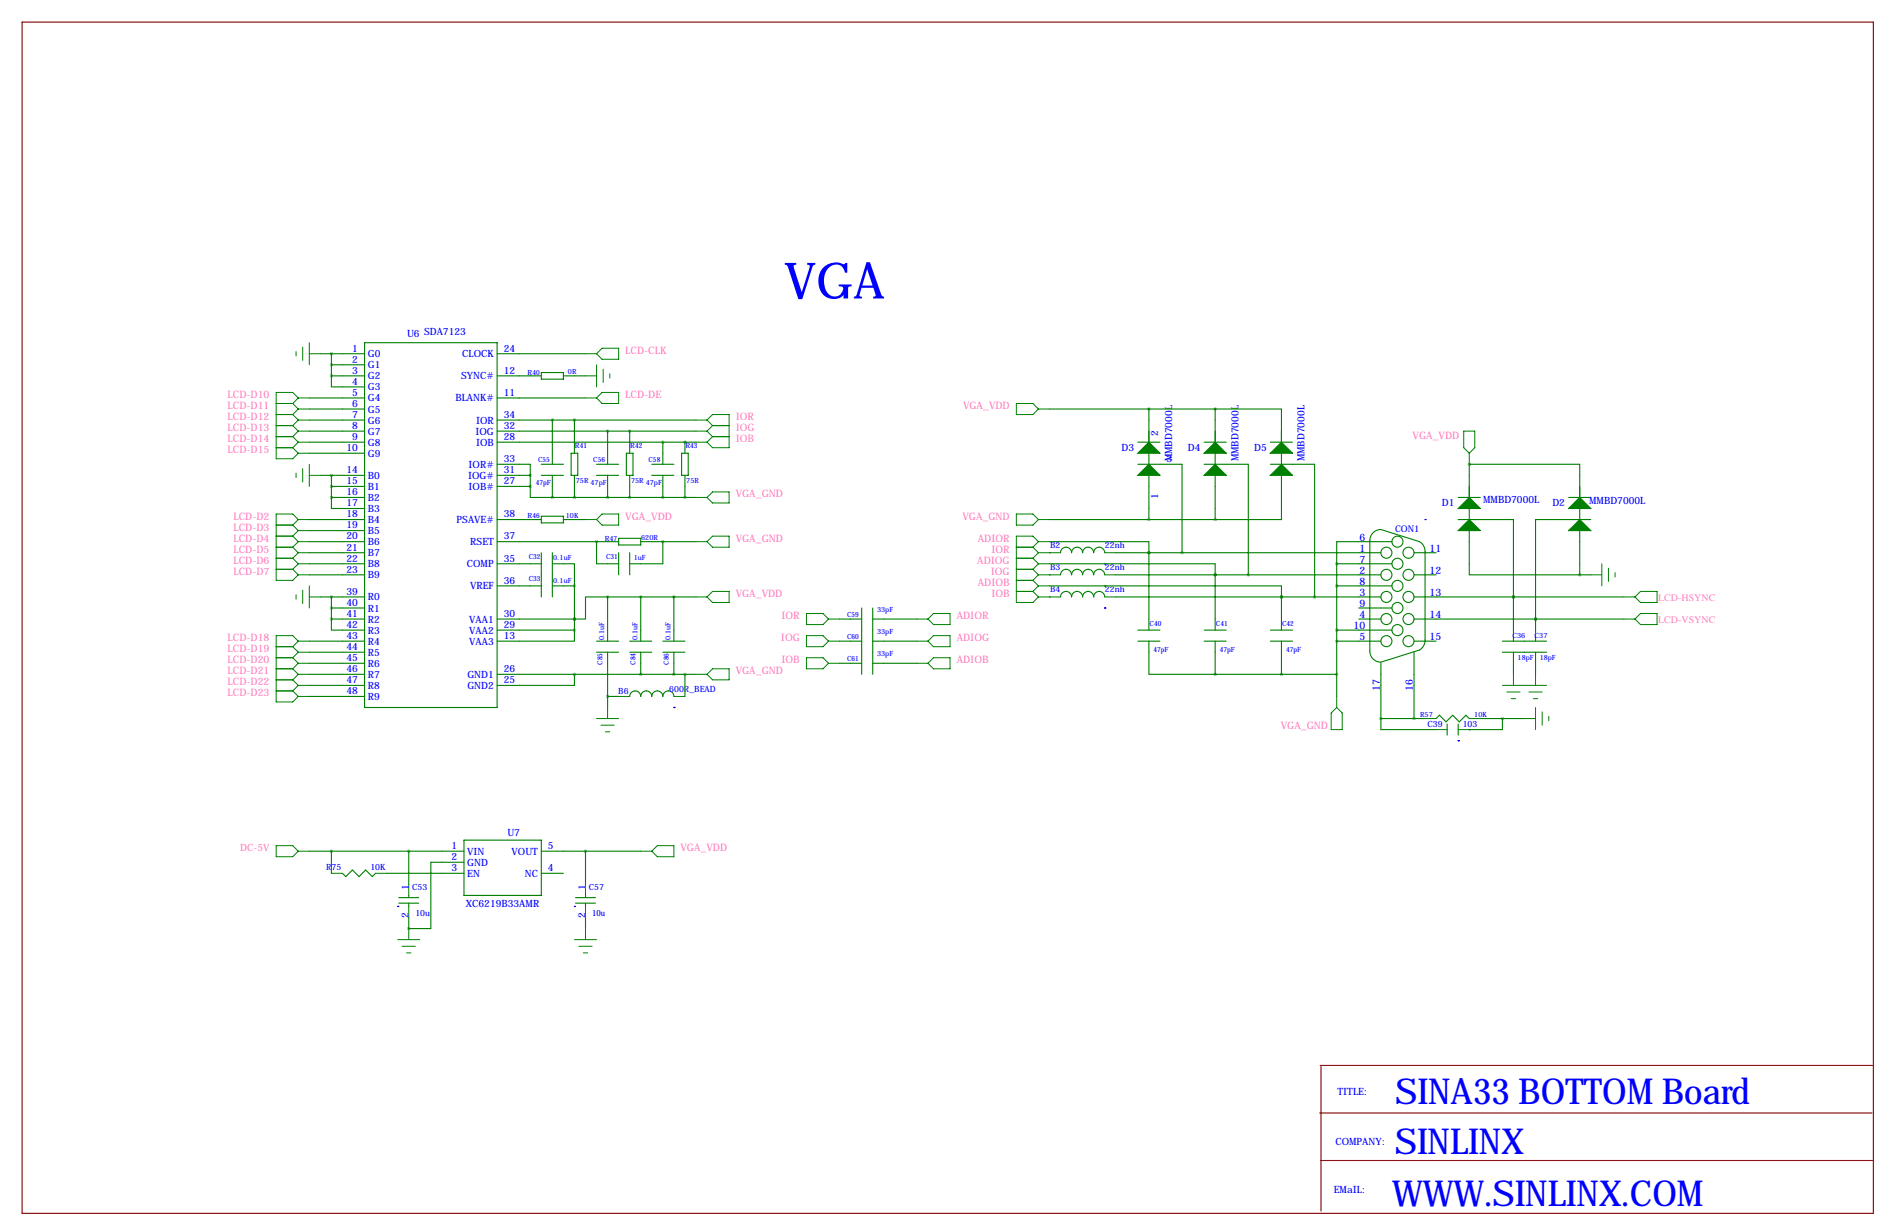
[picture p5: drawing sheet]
<svg xmlns="http://www.w3.org/2000/svg" width="432mm" height="279mm" viewBox="0 0 432 279" stroke-linecap="round" stroke-linejoin="round" font-family="sans-serif">
<path d="M5.1 5.1h425.6v273.7h-425.6zM303.4 255.7h127M303.5 244.8h127M303.7 245.1v33.2M303.6 266.6h127" fill="none" stroke="#800000" stroke-width=".25"/>
<g fill="none" stroke="#008000" stroke-width=".25">
<path d="M83.8 78.7h30.5v83.9h-30.5zM71.1 91.4h12.7M71.1 94h12.7M71.1 96.5h12.7M71.1 99.1h12.7M73.7 81.3h10.1M76.2 86.4v2.5h7.6M76.2 83.8h7.6M76.2 86.4h7.6M76.2 81.3v5.1M114.3 81.3h20.3M114.3 86.4h10.2"/>
<path d="M114.3 91.4h20.3M114.3 96.5h45.7M114.3 99.1h45.7M124.5 85.6h5v1.5h-5zM127 96.5v10.2M129.5 86.4h5.1M132.1 96.5v7.6M139.7 99.1v7.6M144.8 99.1v5M241.3 94h38.1M264.2 94v7.6M279.4 94h15.2v7.6"/>
<path d="M279.4 94v7.6M71.1 101.6h12.7M71.1 104.1h12.7M71.1 119.4h12.7M73.7 109.2h10.1M76.2 114.3v2.5h7.6M76.2 111.8h7.6M76.2 114.3h7.6M76.2 109.2v5.1M114.3 106.7h7.6v2.5M114.3 101.6h45.7M114.3 109.2h7.6"/>
<path d="M114.3 111.8h7.6M114.3 119.4h10.2M121.9 111.8v2.5h5.1M121.9 109.2v2.6M124.5 109.2h5M124.5 106.7h5M124.5 118.6h5v1.5h-5zM127 114.3h33M127 109.2v5.1M129.5 119.4h5.1M131.3 104.1h1.5v5.1h-1.5zM132.1 109.2v5.1"/>
<path d="M137.2 109.2h5M137.2 106.7h5M139.7 109.2v5.1M144 104.1h1.5v5.1h-1.5zM144.8 109.2v5.1M149.9 109.2h5M149.9 106.7h5M152.4 101.6v5.1M152.4 109.2v5.1M156.7 104.1h1.5v5.1h-1.5zM157.5 101.6h.1M157.5 101.6v2.5"/>
<path d="M157.5 109.2v5.1M241.3 119.4h38.1M261.6 101.6h5.1M261.6 106.7h10.2v20.3M264.2 104.1v2.6M264.2 109.2v10.2M276.9 101.6h5M276.9 106.7h10.1v25.4M279.4 104.1v2.6M279.4 109.2v10.2M292.1 101.6h5.1M292.1 106.7h10.2v30.5"/>
<path d="M294.6 109.2v10.2h-15.2M294.6 104.1v2.6M335.3 119.4h12.7v17.8M335.3 114.3h5.1M337.8 106.7h25.4v7.6M337.8 106.7h.1M337.8 106.7v7.6M337.8 116.8v2.6M360.7 114.3h5.1M363.2 116.8v2.6M365.8 119.4h-12.7v22.8M71.1 121.9h12.7"/>
<path d="M71.1 124.5h12.7M71.1 127h12.7M71.1 129.5h12.7M71.1 132.1h12.7M73.7 137.2h10.1M76.2 139.7h7.6M76.2 137.2v5M114.3 124.5h27.9M114.3 129.5h10.2M114.3 134.6h10.2M124.5 127v10.2M127 129.5h5.1v5.1"/>
<path d="M127 134.6h5.1M127 127v10.2M132.1 134.6v10.2M137.2 124.5v5h5M139.7 137.2h-5.1v5h-2.5M139.7 137.2h20.3M139.7 137.2v10.1M142.2 123.7h5.1v1.5h-5.1zM142.2 127v5.1M144.8 127v5.1M147.3 124.5h12.7M147.3 137.2v10.1"/>
<path d="M152.4 124.5v5h-7.6M154.9 137.2v10.1M198.1 139.7v15.2M200.7 139.7v15.2M241.3 127h.1M241.3 132.1h.1M241.3 137.2h.1M241.3 124.5h22.9v2.5M241.3 129.5h38.1v2.6M241.3 134.6h53.3v2.6M243.8 127a1.27 1.27 0 0 1 1.3-1.3 1.27 1.27 0 0 1 1.3 1.3 1.27 1.27 0 0 1 1.3-1.3 1.27 1.27 0 0 1 1.2 1.3 1.27 1.27 0 0 1 1.3-1.3 1.27 1.27 0 0 1 1.3 1.3 1.27 1.27 0 0 1 1.2-1.3 1.27 1.27 0 0 1 1.3 1.3M243.8 132.1a1.27 1.27 0 0 1 1.3-1.3 1.27 1.27 0 0 1 1.3 1.3 1.27 1.27 0 0 1 1.2-1.3 1.27 1.27 0 0 1 1.3 1.3 1.27 1.27 0 0 1 1.3-1.3 1.27 1.27 0 0 1 1.3 1.3 1.27 1.27 0 0 1 1.2-1.3 1.27 1.27 0 0 1 1.3 1.3"/>
<path d="M243.8 137.2a1.27 1.27 0 0 1 1.3-1.3 1.27 1.27 0 0 1 1.3 1.3 1.27 1.27 0 0 1 1.2-1.3 1.27 1.27 0 0 1 1.3 1.3 1.27 1.27 0 0 1 1.3-1.3 1.27 1.27 0 0 1 1.3 1.3 1.27 1.27 0 0 1 1.2-1.3 1.27 1.27 0 0 1 1.3 1.3M256.5 127h61M256.5 132.1h61M256.5 137.2h61M264.2 127h.1M264.2 127v17.8M279.4 132.1h.1M279.4 132.1v12.7M294.6 137.2h.1M294.6 137.2v7.6M307.3 129.5h12.7M307.3 134.6h12.7"/>
<path d="M307.3 129.5v30.5M312.4 139.7h7.6M320 124.5h-12.7v5M325.1 127h5.1M325.1 132.1h5.1M325.1 137.2h48.3M337.8 121.9v10.2h25.4M348 137.2h.1M348 137.2v10.1M363.2 132.1h2.6M363.2 121.9v10.2M71.1 147.3h12.7"/>
<path d="M71.1 149.9h12.7M71.1 152.4h12.7M71.1 154.9h12.7M71.1 157.5h12.7M76.2 142.2v2.6h7.6M76.2 142.2h7.6M114.3 142.2h17.8M114.3 144.8h17.8M114.3 154.9h45.7M132.1 144.8v2.5h-17.8M132.1 142.2h.1M132.1 154.9v2.6h-17.8"/>
<path d="M137.2 147.3h5M137.2 149.9h5M139.7 149.9v12.7M144.8 147.3h5.1M144.8 149.9h5.1M147.3 149.9v5M152.4 147.3h5.1M152.4 149.9h5.1M154.9 149.9v5M157.5 154.9v5.1M193 142.2h5.1M193 147.3h5.1"/>
<path d="M193 152.4h5.1M200.7 142.2h10.1M200.7 147.3h10.1M200.7 152.4h10.1M261.6 144.8h5.1M261.6 147.3h5.1M264.2 147.3v7.6h15.2M276.9 144.8h5M276.9 147.3h5M279.4 154.9h27.9M279.4 147.3v7.6M292.1 144.8h5.1"/>
<path d="M292.1 147.3h5.1M294.6 147.3v7.6M307.3 144.8h12.7M307.3 147.3h10.2M312.4 142.2h5.1M317.5 152.4v12.7M325.1 142.2h48.3M325.1 147.3h5.1M325.1 149.9v15.2M327.7 147.1v-20.3l-.2-.9-.4-.8-.7-.6-8.9-2.8a2.54 2.54 0 0 0-2.5 2.5v25.4a2.54 2.54 0 0 0 2.5 2.5l8.9-2.7 .9-1 .4-1.3M345.4 147.3h10.2M345.4 149.9h10.2"/>
<path d="M348 149.9v5M353.1 142.2h.1M353.1 142.2v5.1M353.1 149.9v5M71.1 160h12.7M139.7 160h2.5M144.8 160a1.27 1.27 0 0 1 1.2-1.2 1.27 1.27 0 0 1 1.3 1.2 1.27 1.27 0 0 1 1.3-1.3 1.27 1.27 0 0 1 1.3 1.3 1.27 1.27 0 0 1 1.2-1.3 1.27 1.27 0 0 1 1.3 1.3 1.27 1.27 0 0 1 1.3-1.2 1.27 1.27 0 0 1 1.2 1.2M317.5 165.1v2.5h12.7M317.5 165.1h10.2M330.2 165.1l.8-.8 1.5 1.6 1.5-1.6 1.5 1.6 1.6-1.6 .7 .8M332.7 166.4v2.5M335.3 166.4v2.5"/>
<path d="M340.4 165.1h10.1M345.4 165.1v2.5h-7.6M71.1 195.6h35.6M76.2 195.6v5.1M94 195.6v7.6M106.7 198.1h-7.6v15.3h-5.1M106.7 193h17.8v12.7h-17.8zM124.5 195.6h22.8M134.6 195.6v7.6M78.7 200.7l.8 .7 1.5-1.5 1.5 1.5 1.6-1.5 1.5 1.5 .8-.7M88.9 200.7h17.8M91.7 207.5h4.6"/>
<path d="M91.7 206.2h4.6M94 213.4h.1M94 205.7v.5M94 207.5v.8M94 210.8v2.6M124.5 200.7h5M132.3 207.5h4.6M132.3 206.2h4.6M134.6 205.7v.5M134.6 207.5v.8M134.6 210.8v2.6"/>
<circle cx="318.8" cy="127" r="1.27"/>
<circle cx="318.8" cy="132.1" r="1.27"/>
<circle cx="318.8" cy="137.2" r="1.27"/>
<circle cx="321.3" cy="139.7" r="1.27"/>
<circle cx="321.3" cy="134.6" r="1.27"/>
<circle cx="321.3" cy="129.5" r="1.27"/>
<circle cx="321.3" cy="124.5" r="1.27"/>
<circle cx="323.8" cy="127" r="1.27"/>
<circle cx="323.8" cy="132.1" r="1.27"/>
<circle cx="323.8" cy="137.2" r="1.27"/>
<circle cx="318.8" cy="147.3" r="1.27"/>
<circle cx="318.8" cy="142.2" r="1.27"/>
<circle cx="321.3" cy="144.8" r="1.27"/>
<circle cx="323.8" cy="147.3" r="1.27"/>
<circle cx="323.8" cy="142.2" r="1.27"/>
</g>
<path d="M327.7 119.4h.1M254 129.5h.1M254 134.6h.1M254 139.7h.1M154.9 162.6h.1M335.3 170.2h.1M337.8 167.6h.1M91.4 208.3h.1M132.1 208.3h.1" fill="none" stroke="#00f" stroke-width=".25"/>
<g fill="#008000" stroke="#008000" stroke-width=".25">
<path d="M337.8 114.3l2.6 2.5h-5.1z"/>
<path d="M337.8 119.4l2.6 2.5h-5.1z"/>
<path d="M363.2 114.3l2.6 2.5h-5.1z"/>
<path d="M363.2 119.4l2.6 2.5h-5.1z"/>
<path d="M264.2 101.6l2.5 2.5h-5.1z"/>
<path d="M264.2 106.7l2.5 2.5h-5.1z"/>
<path d="M276.9 104.1l2.5-2.5 2.5 2.5z"/>
<path d="M276.9 109.2l2.5-2.5 2.5 2.5z"/>
<path d="M292.1 104.1l2.5-2.5 2.6 2.5z"/>
<path d="M292.1 109.2l2.5-2.5 2.6 2.5z"/>
</g>
<g fill="none" stroke="#008000" stroke-width=".23">
<path d="M69.6 79.8v3M71.1 78.7v5.1M63.5 97.8h3.8M63.5 95.2h3.8M63.5 92.7h3.8M67.3 97.8l1.3 1.3M67.3 95.2l1.3 1.3M67.3 92.7l1.3 1.3M68.1 80.8v1M68.6 91.4l-1.3-1.2h-3.8v15.2h3.8l1.3-1.3M68.6 99.1h2.5M68.6 99.1l-1.3 1.2"/>
<path d="M68.6 96.5h2.5M68.6 96.5l-1.3 1.3M68.6 94h2.5M68.6 94l-1.3 1.2M68.6 91.4h2.5M68.6 91.4l-1.3 1.3M71.1 81.3h2.6M134.6 81.3h2.6M134.6 91.4h2.6M134.6 86.4h2.6M137.2 83.8v5.1M138.4 90.2h3.8v2.5h-3.8l-1.2-1.3z"/>
<path d="M138.4 80h3.8v2.5h-3.8l-1.2-1.2zM138.7 84.8v3.1M140.2 85.9v1M160 99.1h2.6M160 96.5h2.6M162.6 96.5l1.2-1.3h3.8v7.7h-3.8l-1.2-1.3M162.6 96.5l1.2 1.3M162.6 99.1l1.2 1.2M163.8 97.8h3.8M163.8 97.8l-1.2 1.3M233.7 92.7h3.8l1.3 1.3-1.3 1.2h-3.8zM238.8 94h2.5"/>
<path d="M336.5 99.1h2.6v3.8l-1.3 1.2-1.3-1.2zM63.5 102.9h3.8M63.5 100.3h3.8M67.3 102.9l1.3 1.2M67.3 100.3l1.3 1.3M68.1 108.7v1M68.6 104.1h2.5M68.6 119.4l-1.3-1.3h-3.8v15.2h3.8l1.3-1.2M68.6 101.6h2.5M68.6 101.6l-1.3 1.3M68.6 119.4h2.5M68.6 119.4l-1.3 1.3"/>
<path d="M69.6 107.7v3M71.1 106.7v5.1M71.1 109.2h2.6M134.6 119.4h2.6M138.4 118.1h3.8v2.6h-3.8l-1.2-1.3zM160 101.6h2.6M160 114.3h2.6M162.6 114.3l1.2-1.3h3.8v2.6h-3.8zM163.8 100.3h3.8M163.8 100.3l-1.2 1.3M233.7 118.1h3.8l1.3 1.3-1.3 1.3h-3.8zM238.8 119.4h2.5"/>
<path d="M337.8 104.1v2.6M63.5 130.8h3.8M63.5 128.3h3.8M63.5 125.7h3.8M63.5 123.2h3.8M63.5 120.7h3.8M67.3 130.8l1.3 1.3M67.3 128.3l1.3 1.2M67.3 125.7l1.3 1.3M67.3 123.2l1.3 1.3M67.3 120.7l1.3 1.2M68.1 136.7v1"/>
<path d="M68.6 127h2.5M68.6 132.1h2.5M68.6 129.5h2.5M68.6 129.5l-1.3 1.3M68.6 127l-1.3 1.3M68.6 124.5h2.5M68.6 124.5l-1.3 1.2M68.6 121.9h2.5M68.6 121.9l-1.3 1.3M69.6 135.6v3.1M71.1 137.2h2.6M71.1 134.6v5.1"/>
<path d="M160 137.2h2.6M160 124.5h2.6M162.6 124.5l1.2-1.3h3.8v2.5h-3.8zM162.6 137.2l1.2-1.3h3.8v2.5h-3.8zM233.7 133.3h3.8M233.7 130.8h3.8M233.7 128.3h3.8M233.7 125.7h3.8M233.7 135.9h3.8M237.5 125.7l1.3 1.3M237.5 130.8l1.3 1.3M237.5 135.9l1.3 1.3"/>
<path d="M237.5 128.3l1.3 1.2M237.5 133.3l1.3 1.3M238.8 127h5M238.8 132.1h5M238.8 137.2h5M238.8 129.5h2.5M238.8 124.5h2.5M238.8 124.5l-1.3-1.3h-3.8v15.2h3.8l1.3-1.2M238.8 127l-1.3 1.3M238.8 132.1l-1.3 1.2M238.8 124.5l-1.3 1.2M238.8 129.5l-1.3 1.3"/>
<path d="M238.8 134.6h2.5M238.8 134.6l-1.3 1.3M254 127h2.5M254 132.1h2.5M254 137.2h2.5M365.8 132.1h2.5M368.3 129.5v5.1M369.8 130.6v3M371.3 131.6v1M373.4 137.2h2.5M377.2 135.9h3.8v2.5h-3.8l-1.3-1.2zM63.5 158.8h3.8"/>
<path d="M63.5 156.2h3.8M63.5 153.7h3.8M63.5 151.1h3.8M63.5 148.6h3.8M67.3 158.8l1.3 1.2M67.3 156.2l1.3 1.3M67.3 153.7l1.3 1.2M67.3 151.1l1.3 1.3M67.3 148.6l1.3 1.3M68.6 147.3l-1.3-1.3h-3.8v15.3h3.8l1.3-1.3M68.6 157.5h2.5M68.6 157.5l-1.3 1.3"/>
<path d="M68.6 154.9h2.5M68.6 154.9l-1.3 1.3M68.6 152.4h2.5M68.6 152.4l-1.3 1.3M68.6 149.9h2.5M68.6 149.9l-1.3 1.2M68.6 147.3h2.5M68.6 147.3l-1.3 1.3M160 154.9h2.6M163.8 153.7h3.8v2.5h-3.8l-1.2-1.3zM185.4 151.1h3.8l1.3 1.3-1.3 1.3h-3.8zM185.4 146h3.8l1.3 1.3-1.3 1.3h-3.8z"/>
<path d="M185.4 141h3.8l1.3 1.2-1.3 1.3h-3.8zM190.5 152.4h2.5M190.5 147.3h2.5M190.5 142.2h2.5M210.8 152.4h2.6M210.8 147.3h2.6M210.8 142.2h2.6M213.4 152.4l1.2-1.3h3.8v2.6h-3.8zM213.4 147.3l1.2-1.3h3.8v2.6h-3.8zM213.4 142.2l1.2-1.2h3.8v2.5h-3.8zM345.4 157.5h10.2M346.5 159h3"/>
<path d="M348 154.9v2.6M351.5 159h3.1M353.1 154.9v2.6M373.4 142.2h2.5M377.2 141h3.8v2.5h-3.8l-1.3-1.3zM68.6 160h2.5M137.2 165.1h5M138.2 166.6h3M139.2 168.1h1M139.7 162.6v2.5M142.2 160h2.6M154.9 160h2.6"/>
<path d="M306.1 163.8l1.2-1.2 1.3 1.2v3.8h-2.5zM307.3 160v2.6M327.7 165.1h2.5M330.2 167.6h2.5M335.3 167.6h2.5M337.8 165.1h2.6M347.5 160.5h1M350.5 165.1h2.6M352.6 160.5h1M353.1 162.6v5M354.6 163.6v3M356.1 164.6v1"/>
<path d="M63.5 194.3h3.8l1.3 1.3-1.3 1.2h-3.8zM68.6 195.6h2.5M147.3 195.6h2.6M149.9 195.6l1.2-1.3h3.8v2.5h-3.8zM76.2 200.7h2.5M86.4 200.7h2.5M91.4 215.9h5.1M92.5 217.4h3M93.5 218.9h1M94 203.2v2.5M94 208.3v2.5M94 213.4v2.5"/>
<path d="M132.1 215.9h5.1M133.1 217.4h3M134.1 218.9h1M134.6 203.2v2.5M134.6 208.3v2.5M134.6 213.4v2.5"/>
</g>
<path d="M137.1 124.5a.05 .05 0 0 0 .1 0 .05 .05 0 0 0-.1 0zM353 142.2a.05 .05 0 0 0 .1 0 .05 .05 0 0 0-.1 0zM307.3 129.5a.05 .05 0 0 0 .1 0 .05 .05 0 0 0-.1 0zM307.3 134.6a.05 .05 0 0 0 .1 0 .05 .05 0 0 0-.1 0zM307.3 147.3a.05 .05 0 0 0 .1 0 .05 .05 0 0 0-.1 0zM307.3 144.8a.05 .05 0 0 0 .1 0 .05 .05 0 0 0-.1 0zM302.2 137.2a.05 .05 0 0 0 .1 0 .05 .05 0 0 0-.1 0zM294.6 137.2a.05 .05 0 0 0 .1 0 .05 .05 0 0 0-.1 0zM264.1 127a.05 .05 0 0 0 .1 0 .05 .05 0 0 0-.1 0zM264.1 94a.05 .05 0 0 0 .1 0 .05 .05 0 0 0-.1 0zM264.1 119.4a.05 .05 0 0 0 .1 0 .05 .05 0 0 0-.1 0zM307.3 154.9a.05 .05 0 0 0 .1 0 .05 .05 0 0 0-.1 0zM294.6 154.9a.05 .05 0 0 0 .1 0 .05 .05 0 0 0-.1 0zM264.1 127a.05 .05 0 0 0 .1 0 .05 .05 0 0 0-.1 0zM294.6 137.2a.05 .05 0 0 0 .1 0 .05 .05 0 0 0-.1 0zM353 142.2a.05 .05 0 0 0 .1 0 .05 .05 0 0 0-.1 0zM154.9 137.2a.05 .05 0 0 0 .1 0 .05 .05 0 0 0-.1 0zM154.9 154.9a.05 .05 0 0 0 .1 0 .05 .05 0 0 0-.1 0zM345.4 165.1a.05 .05 0 0 0 .1 0 .05 .05 0 0 0-.1 0z" fill="#008000" stroke="#008000" stroke-width=".63"/>
<text font-size="11.5" fill="#00f" x="180.3" y="68.6">VGA</text>
<g font-size="8.2" fill="#00f">
<text x="320.8" y="253.7">SINA33 BOTTOM Board</text>
<text x="320.7" y="265.1">SINLINX</text>
<text x="320.1" y="277.1">WWW.SINLINX.COM</text>
</g>
<g font-size="2.4" fill="#ff80c0">
<text x="143.8" y="81.3">LCD-CLK</text>
<text x="52.3" y="94">LCD-D11</text>
<text x="52.3" y="91.4">LCD-D10</text>
<text x="143.8" y="91.4">LCD-DE</text>
<text x="221.4" y="94">VGA_VDD</text>
<text x="52.3" y="101.6">LCD-D14</text>
<text x="52.3" y="99.1">LCD-D13</text>
<text x="52.3" y="96.5">LCD-D12</text>
<text x="169.2" y="96.5">IOR</text>
<text x="169.2" y="99.1">IOG</text>
<text x="169.2" y="101.6">IOB</text>
<text x="324.8" y="101">VGA_VDD</text>
<text x="52.3" y="104.1">LCD-D15</text>
<text x="53.7" y="119.4">LCD-D2</text>
<text x="143.8" y="119.4">VGA_VDD</text>
<text x="169.2" y="114.3">VGA_GND</text>
<text x="221.3" y="119.4">VGA_GND</text>
<text x="53.7" y="124.5">LCD-D4</text>
<text x="53.7" y="121.9">LCD-D3</text>
<text x="169.2" y="124.5">VGA_GND</text>
<text x="224.8" y="124.5">ADIOR</text>
<text x="53.7" y="129.5">LCD-D6</text>
<text x="53.7" y="127">LCD-D5</text>
<text x="224.7" y="129.5">ADIOG</text>
<text x="227.9" y="127">IOR</text>
<text x="53.7" y="132.1">LCD-D7</text>
<text x="169.2" y="137.2">VGA_VDD</text>
<text x="224.8" y="134.6">ADIOB</text>
<text x="227.8" y="132.1">IOG</text>
<text x="227.9" y="137.2">IOB</text>
<text x="179.7" y="142.2">IOR</text>
<text x="220" y="142.2">ADIOR</text>
<text x="52.3" y="149.9">LCD-D19</text>
<text x="52.3" y="147.3">LCD-D18</text>
<text x="179.5" y="147.3">IOG</text>
<text x="220" y="147.3">ADIOG</text>
<text x="52.3" y="154.9">LCD-D21</text>
<text x="52.3" y="152.4">LCD-D20</text>
<text x="169.2" y="154.9">VGA_GND</text>
<text x="179.7" y="152.4">IOB</text>
<text x="220" y="152.4">ADIOB</text>
<text x="52.3" y="160">LCD-D23</text>
<text x="52.3" y="157.5">LCD-D22</text>
<text x="294.5" y="167.4">VGA_GND</text>
<text x="156.5" y="195.6">VGA_VDD</text>
</g>
<g font-size="2.4" fill="#00f">
<text x="312.6" y="124.2">6</text>
<text x="312.6" y="126.7">1</text>
<text x="312.6" y="131.8">2</text>
<text x="312.6" y="129.3">7</text>
<text x="328.7" y="126.7">11</text>
<text x="328.7" y="131.8">12</text>
<text x="312.6" y="136.9">3</text>
<text x="312.6" y="134.4">8</text>
<text x="328.7" y="136.9">13</text>
<text x="312.6" y="142">4</text>
<text x="312.6" y="139.4">9</text>
<text x="328.7" y="142">14</text>
<text x="311.2" y="144.5">10</text>
<text x="312.6" y="147.1">5</text>
<text x="328.7" y="147.1">15</text>
<text x="317.2" y="158.7" transform="rotate(-90 317.2 158.7)">17</text>
<text x="324.9" y="158.7" transform="rotate(-90 324.9 158.7)">16</text>
</g>
<g font-size="2.3" fill="#00f">
<text x="93.6" y="77.4">U6 SDA7123</text>
<text x="81" y="80.8">1</text>
<text x="81" y="83.3">2</text>
<text x="84.6" y="82.1">G0</text>
<text x="106.3" y="82.1">CLOCK</text>
<text x="115.8" y="80.8">24</text>
<text x="81" y="85.9">3</text>
<text x="81" y="88.4">4</text>
<text x="84.6" y="84.6">G1</text>
<text x="84.6" y="87.2">G2</text>
<text x="84.6" y="89.7">G3</text>
<text x="106" y="87.2">SYNC#</text>
<text x="115.8" y="85.9">12</text>
<text x="81" y="90.9">5</text>
<text x="81" y="93.5">6</text>
<text x="84.6" y="92.2">G4</text>
<text x="84.6" y="94.8">G5</text>
<text x="104.7" y="92.2">BLANK#</text>
<text x="115.8" y="90.9">11</text>
<text x="81" y="96">7</text>
<text x="81" y="98.6">8</text>
<text x="81" y="101.1">9</text>
<text x="84.6" y="97.3">G6</text>
<text x="84.6" y="99.9">G7</text>
<text x="109.3" y="99.9">IOG</text>
<text x="109.5" y="97.3">IOR</text>
<text x="115.8" y="96">34</text>
<text x="115.8" y="98.6">32</text>
<text x="115.8" y="101.1">28</text>
<text x="266.3" y="100.1" transform="rotate(-90 266.3 100.1)">2</text>
<text x="79.7" y="103.6">10</text>
<text x="84.6" y="102.4">G8</text>
<text x="84.6" y="104.9">G9</text>
<text x="107.7" y="107.5">IOR#</text>
<text x="109.5" y="102.4">IOB</text>
<text x="115.8" y="106.2">33</text>
<text x="257.9" y="103.6">D3</text>
<text x="268.2" y="106.2">3</text>
<text x="269.5" y="106" transform="rotate(-90 269.5 106)">MMBD7000L</text>
<text x="273.1" y="103.6">D4</text>
<text x="284.7" y="106" transform="rotate(-90 284.7 106)">MMBD7000L</text>
<text x="288.4" y="103.6">D5</text>
<text x="300" y="106" transform="rotate(-90 300 106)">MMBD7000L</text>
<text x="79.7" y="108.7">14</text>
<text x="79.7" y="111.3">15</text>
<text x="79.7" y="113.8">16</text>
<text x="84.6" y="110">B0</text>
<text x="84.6" y="112.6">B1</text>
<text x="107.6" y="110">IOG#</text>
<text x="107.7" y="112.6">IOB#</text>
<text x="115.8" y="108.7">31</text>
<text x="115.8" y="111.3">27</text>
<text x="79.7" y="116.3">17</text>
<text x="79.7" y="118.9">18</text>
<text x="84.6" y="115.1">B2</text>
<text x="84.6" y="117.6">B3</text>
<text x="115.8" y="118.9">38</text>
<text x="266.3" y="114.6" transform="rotate(-90 266.3 114.6)">1</text>
<text x="331.5" y="116.3">D1</text>
<text x="341" y="115.7">MMBD7000L</text>
<text x="356.9" y="116.3">D2</text>
<text x="365.4" y="115.9">MMBD7000L</text>
<text x="79.7" y="121.4">19</text>
<text x="79.7" y="124">20</text>
<text x="84.6" y="120.2">B4</text>
<text x="84.6" y="122.7">B5</text>
<text x="84.6" y="125.3">B6</text>
<text x="105" y="120.2">PSAVE#</text>
<text x="108.1" y="125.3">RSET</text>
<text x="115.8" y="124">37</text>
<text x="79.7" y="126.5">21</text>
<text x="79.7" y="129">22</text>
<text x="79.7" y="131.6">23</text>
<text x="84.6" y="127.8">B7</text>
<text x="84.6" y="130.3">B8</text>
<text x="107.3" y="130.3">COMP</text>
<text x="115.8" y="129">35</text>
<text x="79.7" y="136.7">39</text>
<text x="84.6" y="132.9">B9</text>
<text x="84.6" y="138">R0</text>
<text x="108.1" y="135.4">VREF</text>
<text x="115.8" y="134.1">36</text>
<text x="79.7" y="139.2">40</text>
<text x="79.7" y="141.7">41</text>
<text x="84.6" y="140.5">R1</text>
<text x="84.6" y="143">R2</text>
<text x="107.9" y="143">VAA1</text>
<text x="115.8" y="141.7">30</text>
<text x="79.7" y="144.3">42</text>
<text x="79.7" y="146.8">43</text>
<text x="79.7" y="149.4">44</text>
<text x="84.6" y="145.6">R3</text>
<text x="84.6" y="148.1">R4</text>
<text x="107.9" y="145.6">VAA2</text>
<text x="107.9" y="148.1">VAA3</text>
<text x="115.8" y="144.3">29</text>
<text x="115.8" y="146.8">13</text>
<text x="79.7" y="151.9">45</text>
<text x="79.7" y="154.4">46</text>
<text x="84.6" y="150.7">R5</text>
<text x="84.6" y="153.2">R6</text>
<text x="84.6" y="155.7">R7</text>
<text x="107.5" y="155.7">GND1</text>
<text x="115.8" y="154.4">26</text>
<text x="79.7" y="159.5">48</text>
<text x="79.7" y="157">47</text>
<text x="84.6" y="160.8">R9</text>
<text x="84.6" y="158.3">R8</text>
<text x="107.5" y="158.3">GND2</text>
<text x="115.8" y="157">25</text>
<text x="103.8" y="195.1">1</text>
<text x="103.8" y="197.6">2</text>
<text x="107.4" y="196.4">VIN</text>
<text x="116.7" y="192">U7</text>
<text x="117.6" y="196.4">VOUT</text>
<text x="126" y="195.1">5</text>
<text x="103.8" y="200.2">3</text>
<text x="107.4" y="198.9">GND</text>
<text x="107.4" y="201.5">EN</text>
<text x="120.7" y="201.5">NC</text>
<text x="126" y="200.2">4</text>
<text x="94" y="204.5" transform="rotate(-90 94 204.5)">1</text>
<text x="107.1" y="208.4">XC6219B33AMR</text>
<text x="134.6" y="204.5" transform="rotate(-90 134.6 204.5)">1</text>
<text x="94" y="210.9" transform="rotate(-90 94 210.9)">2</text>
<text x="134.6" y="210.9" transform="rotate(-90 134.6 210.9)">2</text>
<text x="307.5" y="251.6">TITLE:</text>
<text x="307" y="263">COMPANY:</text>
<text x="306.7" y="274.1">EMaIL:</text>
</g>
<g font-size="2.3" fill="#ff80c0">
<text x="381.3" y="138.2">LCD-HSYNC</text>
<text x="381.3" y="143.3">LCD-VSYNC</text>
<text x="55.3" y="195.6">DC-5V</text>
</g>
<text font-size="2.1" fill="#00f" x="320.8" y="122.1">CON1</text>
<g font-size="2" fill="#00f">
<text x="241.5" y="125.8">B2</text>
<text x="254.1" y="125.8">22nh</text>
<text x="241.5" y="130.9">B3</text>
<text x="254.1" y="130.9">22nh</text>
<text x="241.5" y="136">B4</text>
<text x="254.1" y="136">22nh</text>
<text x="142.2" y="159.4">B6</text>
<text x="153.9" y="159.1">600R_BEAD</text>
<text x="328.2" y="167">C39</text>
<text x="336.3" y="167.1">103</text>
<text x="75" y="200">R75</text>
<text x="85.2" y="200">10K</text>
<text x="94.7" y="204.5">C53</text>
<text x="135.4" y="204.5">C57</text>
<text x="95.5" y="210.6">10u</text>
<text x="136.1" y="210.6">10u</text>
</g>
<g font-size="1.7" fill="#00f">
<text x="347.8" y="146.7">C36</text>
<text x="352.9" y="146.7">C37</text>
</g>
<g font-size="1.6" fill="#00f">
<text x="121.3" y="86.1">R40</text>
<text x="130.6" y="86">0R</text>
<text x="123.7" y="106.1">C55</text>
<text x="132.2" y="102.9">R41</text>
<text x="136.4" y="106.1">C56</text>
<text x="144.9" y="102.9">R42</text>
<text x="149.1" y="106.1">C58</text>
<text x="157.6" y="102.9">R43</text>
<text x="123.2" y="111.4">47pF</text>
<text x="132.4" y="111">75R</text>
<text x="135.8" y="111.5">47pF</text>
<text x="145.1" y="111">75R</text>
<text x="148.5" y="111.5">47pF</text>
<text x="157.8" y="111">75R</text>
<text x="121.3" y="119.1">R46</text>
<text x="130.1" y="119">10K</text>
<text x="139.1" y="124.2">R47</text>
<text x="147.4" y="124.1">620R</text>
<text x="121.6" y="128.3">C32</text>
<text x="127.2" y="128.8">0.1uF</text>
<text x="139.4" y="128.3">C31</text>
<text x="145.7" y="128.8">1uF</text>
<text x="121.6" y="133.4">C33</text>
<text x="127.2" y="133.9">0.1uF</text>
<text x="194.8" y="141.7">C59</text>
<text x="201.7" y="140.7">33pF</text>
<text x="264.3" y="143.8">C40</text>
<text x="279.6" y="143.8">C41</text>
<text x="294.8" y="143.8">C42</text>
<text x="138.9" y="147.1" transform="rotate(-90 138.9 147.1)">0.1uF</text>
<text x="146.6" y="147.1" transform="rotate(-90 146.6 147.1)">0.1uF</text>
<text x="154.2" y="147.1" transform="rotate(-90 154.2 147.1)">0.1uF</text>
<text x="194.8" y="146.7">C60</text>
<text x="201.7" y="145.7">33pF</text>
<text x="265.2" y="149.9">47pF</text>
<text x="280.5" y="149.9">47pF</text>
<text x="295.7" y="149.9">47pF</text>
<text x="138.5" y="152.7" transform="rotate(-90 138.5 152.7)">C85</text>
<text x="146.1" y="152.7" transform="rotate(-90 146.1 152.7)">C84</text>
<text x="153.7" y="152.7" transform="rotate(-90 153.7 152.7)">C86</text>
<text x="194.8" y="151.8">C61</text>
<text x="201.7" y="150.8">33pF</text>
<text x="348.9" y="151.6">18pF</text>
<text x="354" y="151.6">18pF</text>
<text x="326.5" y="164.7">R57</text>
<text x="339" y="164.7">10K</text>
</g>
</svg>
